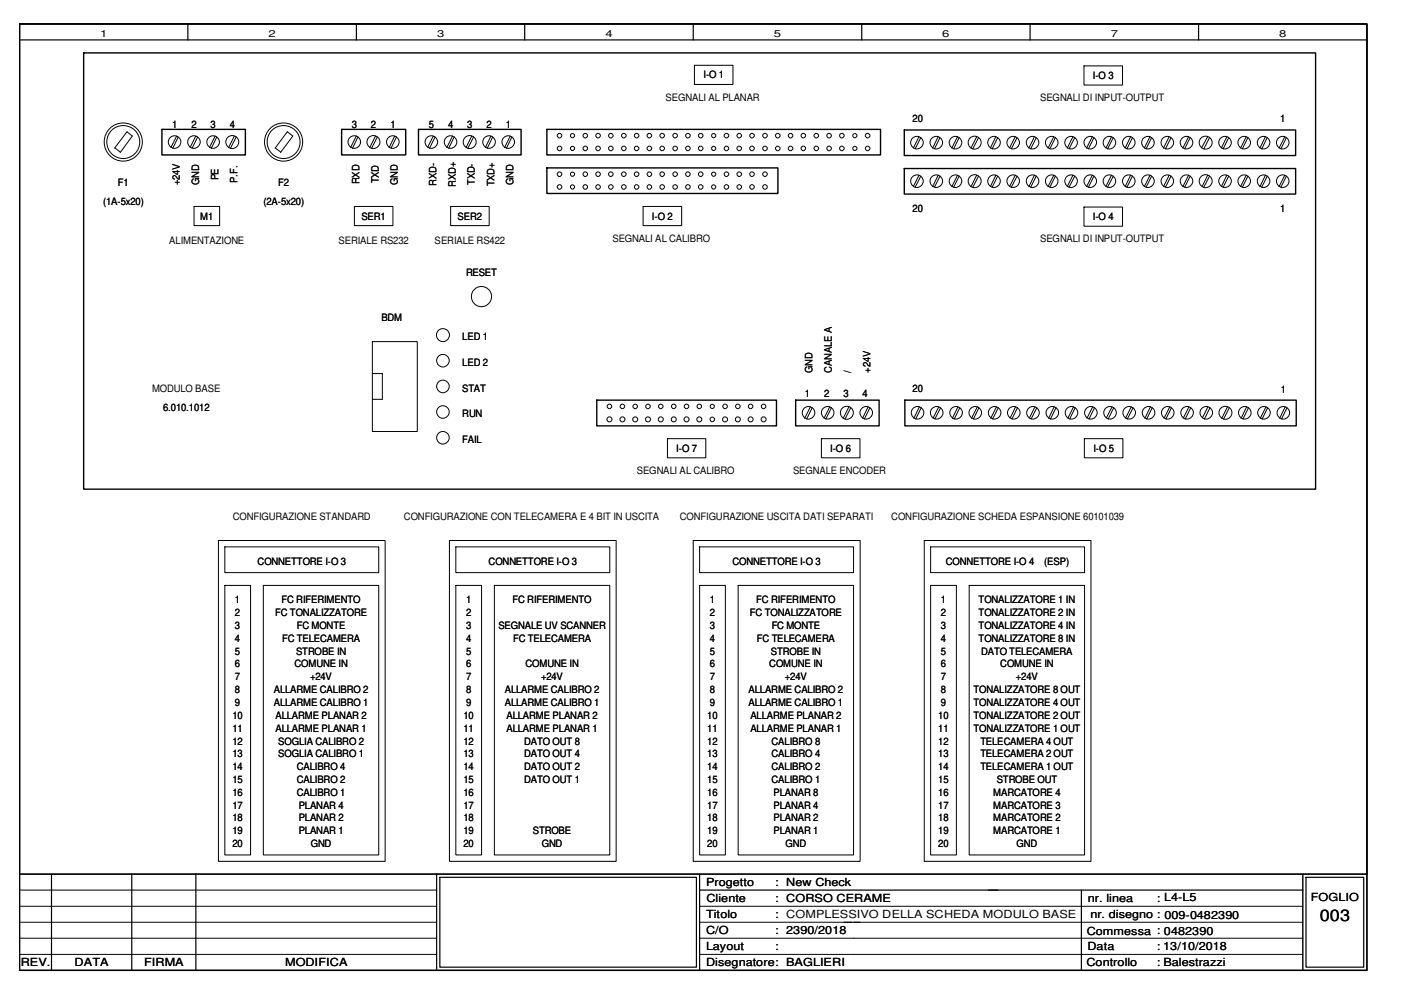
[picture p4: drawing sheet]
<svg xmlns="http://www.w3.org/2000/svg" width="297mm" height="210mm" viewBox="0 0 297 210" stroke-linecap="round" stroke-linejoin="round" font-family="sans-serif">
<g fill="none" stroke="#000" stroke-width=".3">
<path d="M4.1 5.1h285.7v200.6h-285.7zM17.7 11.2h261.2v92.5h-261.2zM34.3 27.4h17.7v5.5h-17.7zM72.4 27.4h13.6v5.5h-13.6zM88.7 27.4h21.8v5.5h-21.8zM115.9 27.4h70.8v5.5h-70.8zM115.9 35.6h49v5.4h-49zM191.7 35.7h83v5.4h-83zM191.7 27.6h83v5.4h-83zM126.5 84.8h38.1v5.5h-38.1zM168.7 84.8h17.7v5.5h-17.7zM191.9 84.8h82.9v5.5h-82.9z"/>
<path d="M276.2 185.3v20.4"/>
</g>
<g fill="none" stroke="#000" stroke-width=".25">
<path d="M4.1 5.1h285.7v200.6h-285.7zM4.1 5.1h285.7v180.2h-285.7zM4.1 8.5h285.7M39.8 5.1v3.4M75.6 5.1v3.4M111.2 5.1v3.4M147 5.1v3.4M182.7 5.1v3.4M218.4 5.1v3.4M254.1 5.1v3.4M4.1 185.3h285.7M10.9 185.3v20.4"/>
<path d="M27.9 185.3v20.4M41.5 185.3v20.4M92.6 185.3v20.4M93.3 186h54.4v19.1h-54.4zM148.3 185.3v20.4M148.3 188.7h127.9M229.3 188.7v17M276.9 186h12.2v19.1h-12.2z"/>
</g>
<g fill="none" stroke="#000" stroke-width=".21">
<path d="M147.2 13.8h8.2v4.1h-8.2zM229.8 14h8.2v4h-8.2zM24.3 31.4l2.6-3.5 1.1 .9-2.5 3.5M24.4 31.4l1.1 .9M37.5 28.8l-1.3 2.5M37.8 29l-1.2 2.5M41.5 28.8l-1.2 2.5M41.9 29l-1.2 2.5M45.6 28.8l-1.2 2.5M46 29l-1.2 2.5M49.7 28.8l-1.2 2.5M50.1 29l-1.3 2.5"/>
<path d="M58.4 31.4l1.1 .9M62.1 28.8l-1.2-.9-2.6 3.5M62.1 28.8l-2.6 3.5M75.6 28.8l-1.3 2.5M75.9 29l-1.2 2.5M79.6 28.8l-1.2 2.5M80 29l-1.2 2.5M83.7 28.8l-1.2 2.5M84.1 29l-1.2 2.5M91.9 28.8l-1.2 2.4M92.2 29l-1.1 2.5M96 28.8l-1.3 2.5"/>
<path d="M96.3 29l-1.2 2.5M100 28.8l-1.2 2.5M100.4 29l-1.2 2.5M104.1 28.8l-1.2 2.5M104.5 29l-1.2 2.5M108.2 28.8l-1.2 2.5M108.5 29l-1.1 2.5M194.9 29l-1.2 2.3M194.9 37.1l-1.2 2.4M195.2 29.2l-1.2 2.4M195.2 37.3l-1.2 2.4M198.9 29l-1.2 2.4"/>
<path d="M198.9 37.1l-1.2 2.5M199.3 29.2l-1.2 2.4M199.3 37.3l-1.2 2.4M203 29l-1.2 2.4M203 37.1l-1.2 2.5M203.4 29.2l-1.2 2.4M203.4 37.3l-1.2 2.4M207.1 29l-1.2 2.4M207.1 37.1l-1.2 2.5M207.5 29.2l-1.3 2.4M207.5 37.3l-1.3 2.4M211.2 29l-1.2 2.4"/>
<path d="M211.2 37.1l-1.2 2.5M211.5 29.2l-1.1 2.4M211.5 37.3l-1.1 2.4M215.3 29l-1.2 2.3M215.3 37.1l-1.2 2.4M215.6 29.2l-1.2 2.4M215.6 37.3l-1.2 2.4M219.3 29l-1.2 2.4M219.3 37.1l-1.2 2.5M219.7 29.2l-1.2 2.4M219.7 37.3l-1.2 2.4M223.4 29l-1.2 2.4"/>
<path d="M223.4 37.1l-1.2 2.5M223.8 29.2l-1.2 2.4M223.8 37.3l-1.2 2.4M227.5 29l-1.2 2.4M227.5 37.1l-1.2 2.5M227.9 29.2l-1.3 2.4M227.9 37.3l-1.3 2.4M231.6 29l-1.2 2.4M231.6 37.1l-1.2 2.5M231.9 29.2l-1.1 2.4M231.9 37.3l-1.1 2.4M235.7 29l-1.2 2.3"/>
<path d="M235.7 37.1l-1.2 2.4M236 29.2l-1.2 2.4M236 37.3l-1.2 2.4M239.7 29l-1.2 2.4M239.7 37.1l-1.2 2.5M240.1 29.2l-1.2 2.4M240.1 37.3l-1.2 2.4M243.8 29l-1.2 2.4M243.8 37.1l-1.2 2.5M244.2 29.2l-1.2 2.4M244.2 37.3l-1.2 2.4M247.9 29l-1.2 2.4"/>
<path d="M247.9 37.1l-1.2 2.5M248.3 29.2l-1.2 2.4M248.3 37.3l-1.2 2.4M252 29l-1.2 2.4M252 37.1l-1.2 2.5M252.3 29.2l-1.1 2.4M252.3 37.3l-1.1 2.4M256.1 29l-1.3 2.3M256.1 37.1l-1.2 2.4M256.5 29.2l-1.3 2.4M256.5 37.3l-1.3 2.4M260.1 29l-1.2 2.4"/>
<path d="M260.1 37.1l-1.2 2.5M260.5 29.2l-1.2 2.4M260.5 37.3l-1.2 2.4M264.2 29l-1.2 2.4M264.2 37.1l-1.2 2.5M264.6 29.2l-1.2 2.4M264.6 37.3l-1.2 2.4M268.3 29l-1.2 2.4M268.3 37.1l-1.2 2.5M268.7 29.2l-1.2 2.4M268.7 37.3l-1.2 2.4M272.4 29l-1.2 2.4"/>
<path d="M272.4 37.1l-1.2 2.5M272.8 29.2l-1.2 2.4M272.8 37.3l-1.2 2.4M41.1 43.8h5.5v4h-5.5zM75.1 43.8h8.2v4h-8.2zM95.5 43.8h8.2v4h-8.2zM136.4 43.8h8.1v4h-8.1zM229.8 43.9h8.2v4.1h-8.2zM78.9 72.4h9.6v19.1h-9.6zM78.9 79.2h2.2v5.5h-2.2M141.5 93h8.1v4.1h-8.1zM171.8 86.2l-1.2 2.5"/>
<path d="M172.2 86.4l-1.2 2.5M174.2 93h8.1v4.1h-8.1zM175.9 86.2l-1.2 2.5M176.3 86.4l-1.2 2.5M180 86.2l-1.2 2.5M180.4 86.4l-1.2 2.5M184.1 86.2l-1.2 2.5M184.4 86.4l-1.1 2.5M194.9 86.2l-1.1 2.5M195.3 86.4l-1.2 2.5M199 86.2l-1.2 2.5M199.4 86.4l-1.2 2.5"/>
<path d="M203.1 86.2l-1.2 2.5M203.5 86.4l-1.2 2.5M207.2 86.2l-1.2 2.5M207.6 86.4l-1.2 2.5M211.3 86.2l-1.2 2.5M211.7 86.4l-1.3 2.5M215.3 86.2l-1.1 2.4M215.7 86.4l-1.2 2.5M219.5 86.2l-1.3 2.5M219.8 86.4l-1.2 2.5M223.5 86.2l-1.2 2.5M223.9 86.4l-1.2 2.5"/>
<path d="M227.6 86.2l-1.2 2.5M228 86.4l-1.2 2.5M229.9 93h8.2v4.1h-8.2zM231.7 86.2l-1.2 2.5M232.1 86.4l-1.2 2.5M235.8 86.2l-1.2 2.4M236.1 86.4l-1.2 2.5M239.9 86.2l-1.3 2.5M240.2 86.4l-1.2 2.5M243.9 86.2l-1.2 2.5M244.3 86.4l-1.2 2.5M248 86.2l-1.2 2.5"/>
<path d="M248.4 86.4l-1.2 2.5M252.1 86.2l-1.2 2.5M252.5 86.4l-1.2 2.5M256.1 86.2l-1.2 2.4M256.5 86.4l-1.1 2.5M260.3 86.2l-1.3 2.5M260.6 86.4l-1.2 2.5M264.3 86.2l-1.2 2.5M264.7 86.4l-1.2 2.5M268.4 86.2l-1.2 2.5M268.8 86.4l-1.2 2.5M272.5 86.2l-1.2 2.5"/>
<path d="M272.9 86.4l-1.2 2.5M46.3 114.6h35.4v68h-35.4zM47.7 116h32.6v5.4h-32.6zM95.3 114.6h35.3v68h-35.3zM96.6 116h32.7v5.4h-32.7zM147 114.6h35.4v68h-35.4zM148.3 116h32.7v5.4h-32.7zM196 114.6h35.3v68h-35.3zM197.3 116h32.7v5.4h-32.7zM47.7 124.1h5.4v57.2h-5.4zM55.8 124.1h24.5v57.2h-24.5zM96.6 124.1h5.5v57.2h-5.5z"/>
<path d="M104.8 124.1h24.5v57.2h-24.5zM148.3 124.1h5.5v57.2h-5.5zM156.5 124.1h24.5v57.2h-24.5zM197.3 124.1h5.5v57.2h-5.5zM205.5 124.1h24.5v57.2h-24.5zM4.1 195.5h88.5M4.1 198.9h88.5M4.1 192.2h88.5M4.1 188.7h88.5M148.3 195.5h127.9M148.3 198.9h127.9M148.3 192.2h127.9"/>
<path d="M4.1 202.4h88.5M148.3 202.4h127.9"/>
<circle cx="26.1" cy="30.1" r="3.5"/>
<circle cx="26.1" cy="30.1" r="4.1"/>
<circle cx="37" cy="30.1" r="1.33"/>
<circle cx="41.1" cy="30.1" r="1.33"/>
<circle cx="45.2" cy="30.1" r="1.33"/>
<circle cx="49.2" cy="30.1" r="1.38"/>
<circle cx="60.1" cy="30.1" r="3.5"/>
<circle cx="60.1" cy="30.1" r="4.1"/>
<circle cx="75.1" cy="30.1" r="1.33"/>
<circle cx="79.2" cy="30.1" r="1.38"/>
<circle cx="83.3" cy="30.1" r="1.33"/>
<circle cx="91.5" cy="30.1" r="1.33"/>
<circle cx="95.5" cy="30.1" r="1.33"/>
<circle cx="99.6" cy="30.1" r="1.38"/>
<circle cx="103.7" cy="30.1" r="1.33"/>
<circle cx="107.8" cy="30.1" r="1.33"/>
<circle cx="118.6" cy="39.6" r=".49"/>
<circle cx="118.6" cy="28.8" r=".49"/>
<circle cx="118.6" cy="36.9" r=".49"/>
<circle cx="118.6" cy="31.5" r=".49"/>
<circle cx="121.4" cy="36.9" r=".45"/>
<circle cx="121.4" cy="39.6" r=".45"/>
<circle cx="121.4" cy="28.8" r=".45"/>
<circle cx="121.4" cy="31.5" r=".45"/>
<circle cx="124.1" cy="28.8" r=".49"/>
<circle cx="124.1" cy="31.5" r=".49"/>
<circle cx="124.1" cy="39.6" r=".49"/>
<circle cx="124.1" cy="36.9" r=".49"/>
<circle cx="126.8" cy="28.8" r=".49"/>
<circle cx="126.8" cy="39.6" r=".49"/>
<circle cx="126.8" cy="36.9" r=".49"/>
<circle cx="126.8" cy="31.5" r=".49"/>
<circle cx="129.5" cy="28.8" r=".49"/>
<circle cx="129.5" cy="31.5" r=".49"/>
<circle cx="129.5" cy="36.9" r=".49"/>
<circle cx="129.5" cy="39.6" r=".49"/>
<circle cx="132.3" cy="28.8" r=".49"/>
<circle cx="132.3" cy="31.5" r=".49"/>
<circle cx="132.3" cy="39.6" r=".49"/>
<circle cx="132.3" cy="36.9" r=".49"/>
<circle cx="135" cy="31.5" r=".49"/>
<circle cx="135" cy="36.9" r=".49"/>
<circle cx="135" cy="28.8" r=".49"/>
<circle cx="135" cy="39.6" r=".49"/>
<circle cx="137.7" cy="28.8" r=".49"/>
<circle cx="137.7" cy="36.9" r=".49"/>
<circle cx="137.7" cy="31.5" r=".49"/>
<circle cx="137.7" cy="39.6" r=".49"/>
<circle cx="140.4" cy="31.5" r=".49"/>
<circle cx="140.4" cy="28.8" r=".49"/>
<circle cx="140.4" cy="36.9" r=".49"/>
<circle cx="140.4" cy="39.6" r=".49"/>
<circle cx="143.1" cy="31.5" r=".49"/>
<circle cx="143.1" cy="39.6" r=".49"/>
<circle cx="143.1" cy="28.8" r=".49"/>
<circle cx="143.1" cy="36.9" r=".49"/>
<circle cx="145.9" cy="36.9" r=".49"/>
<circle cx="145.9" cy="31.5" r=".49"/>
<circle cx="145.9" cy="39.6" r=".49"/>
<circle cx="145.9" cy="28.8" r=".49"/>
<circle cx="148.6" cy="28.8" r=".49"/>
<circle cx="148.6" cy="36.9" r=".49"/>
<circle cx="148.6" cy="39.6" r=".49"/>
<circle cx="148.6" cy="31.5" r=".49"/>
<circle cx="151.3" cy="28.8" r=".45"/>
<circle cx="151.3" cy="36.9" r=".45"/>
<circle cx="151.3" cy="31.5" r=".45"/>
<circle cx="151.3" cy="39.6" r=".45"/>
<circle cx="154" cy="39.6" r=".49"/>
<circle cx="154" cy="31.5" r=".49"/>
<circle cx="154" cy="36.9" r=".49"/>
<circle cx="154" cy="28.8" r=".49"/>
<circle cx="156.7" cy="36.9" r=".49"/>
<circle cx="156.7" cy="28.8" r=".49"/>
<circle cx="156.7" cy="31.5" r=".49"/>
<circle cx="156.7" cy="39.6" r=".49"/>
<circle cx="159.4" cy="36.9" r=".49"/>
<circle cx="159.4" cy="31.5" r=".49"/>
<circle cx="159.4" cy="39.6" r=".49"/>
<circle cx="159.4" cy="28.8" r=".49"/>
<circle cx="162.2" cy="28.8" r=".49"/>
<circle cx="162.2" cy="31.5" r=".49"/>
<circle cx="162.2" cy="39.6" r=".49"/>
<circle cx="162.2" cy="36.9" r=".49"/>
<circle cx="164.9" cy="28.8" r=".49"/>
<circle cx="164.9" cy="31.5" r=".49"/>
<circle cx="167.6" cy="31.5" r=".49"/>
<circle cx="167.6" cy="28.8" r=".49"/>
<circle cx="170.3" cy="28.8" r=".49"/>
<circle cx="170.3" cy="31.5" r=".49"/>
<circle cx="173.1" cy="31.5" r=".49"/>
<circle cx="173.1" cy="28.8" r=".49"/>
<circle cx="175.8" cy="28.8" r=".49"/>
<circle cx="175.8" cy="31.5" r=".49"/>
<circle cx="178.5" cy="28.8" r=".49"/>
<circle cx="178.5" cy="31.5" r=".49"/>
<circle cx="181.2" cy="28.8" r=".45"/>
<circle cx="181.2" cy="31.5" r=".45"/>
<circle cx="184" cy="28.8" r=".49"/>
<circle cx="184" cy="31.5" r=".49"/>
<circle cx="194.4" cy="38.4" r="1.33"/>
<circle cx="194.4" cy="30.2" r="1.33"/>
<circle cx="198.5" cy="30.2" r="1.33"/>
<circle cx="198.5" cy="38.4" r="1.33"/>
<circle cx="202.6" cy="38.4" r="1.33"/>
<circle cx="202.6" cy="30.2" r="1.33"/>
<circle cx="206.6" cy="38.4" r="1.38"/>
<circle cx="206.6" cy="30.2" r="1.38"/>
<circle cx="210.8" cy="38.4" r="1.33"/>
<circle cx="210.8" cy="30.2" r="1.33"/>
<circle cx="214.8" cy="30.2" r="1.33"/>
<circle cx="214.8" cy="38.4" r="1.33"/>
<circle cx="218.9" cy="38.4" r="1.33"/>
<circle cx="218.9" cy="30.2" r="1.33"/>
<circle cx="223" cy="38.4" r="1.33"/>
<circle cx="223" cy="30.2" r="1.33"/>
<circle cx="227.1" cy="30.2" r="1.33"/>
<circle cx="227.1" cy="38.4" r="1.33"/>
<circle cx="231.2" cy="38.4" r="1.33"/>
<circle cx="231.2" cy="30.2" r="1.33"/>
<circle cx="235.2" cy="30.2" r="1.33"/>
<circle cx="235.2" cy="38.4" r="1.33"/>
<circle cx="239.3" cy="30.2" r="1.33"/>
<circle cx="239.3" cy="38.4" r="1.33"/>
<circle cx="243.4" cy="38.4" r="1.33"/>
<circle cx="243.4" cy="30.2" r="1.33"/>
<circle cx="247.5" cy="30.2" r="1.33"/>
<circle cx="247.5" cy="38.4" r="1.33"/>
<circle cx="251.6" cy="38.4" r="1.33"/>
<circle cx="251.6" cy="30.2" r="1.33"/>
<circle cx="255.6" cy="30.2" r="1.38"/>
<circle cx="255.6" cy="38.4" r="1.38"/>
<circle cx="259.7" cy="38.4" r="1.33"/>
<circle cx="259.7" cy="30.2" r="1.33"/>
<circle cx="263.8" cy="38.4" r="1.33"/>
<circle cx="263.8" cy="30.2" r="1.33"/>
<circle cx="267.9" cy="30.2" r="1.33"/>
<circle cx="267.9" cy="38.4" r="1.33"/>
<circle cx="272" cy="30.2" r="1.33"/>
<circle cx="272" cy="38.4" r="1.33"/>
<circle cx="93.9" cy="71.1" r="1.38"/>
<circle cx="93.9" cy="76.5" r="1.33"/>
<circle cx="102.1" cy="62.9" r="2.14"/>
<circle cx="93.9" cy="92.8" r="1.33"/>
<circle cx="93.9" cy="87.3" r="1.33"/>
<circle cx="93.9" cy="81.9" r="1.33"/>
<circle cx="129.2" cy="88.9" r=".54"/>
<circle cx="129.2" cy="86.2" r=".49"/>
<circle cx="132" cy="88.9" r=".54"/>
<circle cx="132" cy="86.2" r=".49"/>
<circle cx="134.7" cy="88.9" r=".54"/>
<circle cx="134.7" cy="86.2" r=".49"/>
<circle cx="137.4" cy="88.9" r=".54"/>
<circle cx="137.4" cy="86.2" r=".49"/>
<circle cx="140.1" cy="88.9" r=".54"/>
<circle cx="140.1" cy="86.2" r=".49"/>
<circle cx="142.8" cy="88.9" r=".54"/>
<circle cx="142.8" cy="86.2" r=".49"/>
<circle cx="145.6" cy="88.9" r=".54"/>
<circle cx="145.6" cy="86.2" r=".49"/>
<circle cx="148.3" cy="88.9" r=".54"/>
<circle cx="148.3" cy="86.2" r=".49"/>
<circle cx="151" cy="86.2" r=".45"/>
<circle cx="151" cy="88.9" r=".49"/>
<circle cx="153.7" cy="88.9" r=".54"/>
<circle cx="153.7" cy="86.2" r=".49"/>
<circle cx="156.4" cy="88.9" r=".54"/>
<circle cx="156.4" cy="86.2" r=".49"/>
<circle cx="159.1" cy="88.9" r=".54"/>
<circle cx="159.1" cy="86.2" r=".49"/>
<circle cx="161.9" cy="88.9" r=".54"/>
<circle cx="161.9" cy="86.2" r=".49"/>
<circle cx="171.4" cy="87.5" r="1.33"/>
<circle cx="175.5" cy="87.5" r="1.33"/>
<circle cx="179.5" cy="87.5" r="1.38"/>
<circle cx="183.7" cy="87.5" r="1.33"/>
<circle cx="194.5" cy="87.5" r="1.33"/>
<circle cx="198.6" cy="87.5" r="1.33"/>
<circle cx="202.7" cy="87.5" r="1.33"/>
<circle cx="206.8" cy="87.5" r="1.33"/>
<circle cx="210.9" cy="87.5" r="1.33"/>
<circle cx="214.9" cy="87.5" r="1.33"/>
<circle cx="219" cy="87.5" r="1.33"/>
<circle cx="223.1" cy="87.5" r="1.33"/>
<circle cx="227.2" cy="87.5" r="1.33"/>
<circle cx="231.3" cy="87.5" r="1.33"/>
<circle cx="235.3" cy="87.5" r="1.33"/>
<circle cx="239.4" cy="87.5" r="1.33"/>
<circle cx="243.5" cy="87.5" r="1.33"/>
<circle cx="247.6" cy="87.5" r="1.33"/>
<circle cx="251.7" cy="87.5" r="1.33"/>
<circle cx="255.8" cy="87.5" r="1.33"/>
<circle cx="259.8" cy="87.5" r="1.38"/>
<circle cx="263.9" cy="87.5" r="1.33"/>
<circle cx="268" cy="87.5" r="1.33"/>
<circle cx="272.1" cy="87.5" r="1.33"/>
</g>
<text font-size="3.4" x="279.8" y="195.2">003</text>
<g font-size="2.4">
<text x="149.7" y="187.9">Progetto</text>
<text x="149.8" y="191.3">Cliente</text>
<text x="164.3" y="187.9">: New Check</text>
<text x="164.3" y="191.3">: CORSO CERAME</text>
<text x="230.6" y="191.3">nr. linea</text>
<text x="245.3" y="191.3">: L4-L5</text>
<text x="277.9" y="191">FOGLIO</text>
<text x="149.7" y="194.7">Titolo</text>
<text x="164.3" y="194.7">: COMPLESSIVO DELLA SCHEDA MODULO BASE</text>
<text x="231.2" y="194.6">nr. disegno : 009-0482390</text>
<text x="149.7" y="201.5">Layout</text>
<text x="149.7" y="198.1">C/O</text>
<text x="164.3" y="198.1">: 2390/2018</text>
<text x="164.3" y="201.5">:</text>
<text x="230.4" y="198.3">Commessa : 0482390</text>
<text x="230.5" y="201.5">Data</text>
<text x="245.3" y="201.5">: 13/10/2018</text>
<text x="4.4" y="204.9">REV.</text>
<text x="15.8" y="204.9">DATA</text>
<text x="30.6" y="204.9">FIRMA</text>
<text x="60.4" y="204.9">MODIFICA</text>
<text x="149.7" y="204.9">Disegnatore: BAGLIERI</text>
<text x="230.3" y="204.9">Controllo</text>
<text x="245.3" y="204.9">: Balestrazzi</text>
<text x="246.7" y="204.9">Balestrazzi</text>
</g>
<g font-size="2.2">
<text x="149.1" y="16.6">I-O 1</text>
<text x="231.7" y="16.8">I-O 3</text>
<text x="141.1" y="21.3">SEGNALI AL PLANAR</text>
<text x="220.5" y="21.5">SEGNALI DI INPUT-OUTPUT</text>
<text x="36.5" y="27.1">1</text>
<text x="40.6" y="27.1">2</text>
<text x="44.7" y="27.1">3</text>
<text x="48.7" y="27.1">4</text>
<text x="74.6" y="27.1">3</text>
<text x="78.7" y="27.1">2</text>
<text x="82.8" y="27.1">1</text>
<text x="90.9" y="27.1">5</text>
<text x="95" y="27.1">4</text>
<text x="99.1" y="27.1">3</text>
<text x="103.2" y="27.1">2</text>
<text x="107.2" y="27.1">1</text>
<text x="193.5" y="25.9">20</text>
<text x="271.4" y="25.9">1</text>
<text x="25" y="39.4">F1</text>
<text x="38.1" y="39.3" transform="rotate(-90 38.1 39.3)">+24V</text>
<text x="42.2" y="39.2" transform="rotate(-90 42.2 39.2)">GND</text>
<text x="46.3" y="38.3" transform="rotate(-90 46.3 38.3)">PE</text>
<text x="50.4" y="38.7" transform="rotate(-90 50.4 38.7)">P.F.</text>
<text x="59" y="39.4">F2</text>
<text x="76.2" y="39" transform="rotate(-90 76.2 39)">RXD</text>
<text x="80.3" y="38.9" transform="rotate(-90 80.3 38.9)">TXD</text>
<text x="84.4" y="39.2" transform="rotate(-90 84.4 39.2)">GND</text>
<text x="92.5" y="39.4" transform="rotate(-90 92.5 39.4)">RXD-</text>
<text x="96.6" y="39.6" transform="rotate(-90 96.6 39.6)">RXD+</text>
<text x="100.7" y="39.2" transform="rotate(-90 100.7 39.2)">TXD-</text>
<text x="104.8" y="39.5" transform="rotate(-90 104.8 39.5)">TXD+</text>
<text x="108.9" y="39.2" transform="rotate(-90 108.9 39.2)">GND</text>
<text x="21.8" y="43.5">(1A-5x20)</text>
<text x="42.5" y="46.7">M1</text>
<text x="55.8" y="43.5">(2A-5x20)</text>
<text x="76.6" y="46.7">SER1</text>
<text x="97" y="46.6">SER2</text>
<text x="138.2" y="46.6">I-O 2</text>
<text x="193.5" y="45">20</text>
<text x="231.7" y="46.7">I-O 4</text>
<text x="271.4" y="45">1</text>
<text x="35.9" y="51.6">ALIMENTAZIONE</text>
<text x="71.8" y="51.6">SERIALE RS232</text>
<text x="92.2" y="51.6">SERIALE RS422</text>
<text x="129.8" y="51.3">SEGNALI AL CALIBRO</text>
<text x="220.5" y="51.4">SEGNALI DI INPUT-OUTPUT</text>
<text x="98.8" y="58.5">RESET</text>
<text x="80.9" y="68.1">BDM</text>
<text x="98" y="72.1">LED 1</text>
<text x="98" y="77.6">LED 2</text>
<text x="32.3" y="83">MODULO BASE</text>
<text x="98" y="83">STAT</text>
<text x="172.3" y="79" transform="rotate(-90 172.3 79)">GND</text>
<text x="176.4" y="79" transform="rotate(-90 176.4 79)">CANALE A</text>
<text x="180.5" y="79" transform="rotate(-90 180.5 79)">/</text>
<text x="184.5" y="79" transform="rotate(-90 184.5 79)">+24V</text>
<text x="193.5" y="83">20</text>
<text x="271.6" y="83.2">1</text>
<text x="34.6" y="87.1">6.010.1012</text>
<text x="98" y="88.5">RUN</text>
<text x="170.6" y="84.2">1</text>
<text x="174.7" y="84.2">2</text>
<text x="178.8" y="84.2">3</text>
<text x="182.9" y="84.2">4</text>
<text x="98" y="93.9">FAIL</text>
<text x="143.4" y="95.8">I-O 7</text>
<text x="176" y="95.8">I-O 6</text>
<text x="231.8" y="95.8">I-O 5</text>
<text x="135" y="100.5">SEGNALI AL CALIBRO</text>
<text x="168.1" y="100.5">SEGNALE ENCODER</text>
<text x="49.4" y="110.2">CONFIGURAZIONE STANDARD</text>
<text x="85.6" y="110.2">CONFIGURAZIONE CON TELECAMERA E 4 BIT IN USCITA</text>
<text x="144.1" y="110.2">CONFIGURAZIONE USCITA DATI SEPARATI</text>
<text x="189" y="110.2">CONFIGURAZIONE SCHEDA ESPANSIONE 60101039</text>
<text x="54.6" y="119.8">CONNETTORE I-O 3</text>
<text x="103.6" y="119.8">CONNETTORE I-O 3</text>
<text x="155.3" y="119.8">CONNETTORE I-O 3</text>
<text x="200.5" y="119.8">CONNETTORE I-O 4</text>
<text x="221.4" y="119.8">(ESP)</text>
<text x="49.8" y="127.9">1</text>
<text x="49.8" y="130.6">2</text>
<text x="58.3" y="130.6">FC TONALIZZATORE</text>
<text x="59.7" y="127.9">FC RIFERIMENTO</text>
<text x="98.8" y="127.9">1</text>
<text x="98.8" y="130.6">2</text>
<text x="108.7" y="127.9">FC RIFERIMENTO</text>
<text x="150.5" y="127.9">1</text>
<text x="150.5" y="130.6">2</text>
<text x="159" y="130.6">FC TONALIZZATORE</text>
<text x="160.4" y="127.9">FC RIFERIMENTO</text>
<text x="199.5" y="127.9">1</text>
<text x="199.5" y="130.6">2</text>
<text x="207.5" y="127.9">TONALIZZATORE 1 IN</text>
<text x="207.5" y="130.6">TONALIZZATORE 2 IN</text>
<text x="49.8" y="133.3">3</text>
<text x="49.8" y="136.1">4</text>
<text x="59.8" y="136.1">FC TELECAMERA</text>
<text x="62.9" y="133.3">FC MONTE</text>
<text x="98.8" y="133.3">3</text>
<text x="98.8" y="136.1">4</text>
<text x="105.7" y="133.3">SEGNALE UV SCANNER</text>
<text x="108.8" y="136.1">FC TELECAMERA</text>
<text x="150.5" y="133.3">3</text>
<text x="150.5" y="136.1">4</text>
<text x="160.5" y="136.1">FC TELECAMERA</text>
<text x="163.6" y="133.3">FC MONTE</text>
<text x="199.5" y="133.3">3</text>
<text x="199.5" y="136.1">4</text>
<text x="207.5" y="133.3">TONALIZZATORE 4 IN</text>
<text x="207.5" y="136.1">TONALIZZATORE 8 IN</text>
<text x="49.8" y="138.8">5</text>
<text x="49.8" y="141.5">6</text>
<text x="62.4" y="141.5">COMUNE IN</text>
<text x="62.8" y="138.8">STROBE IN</text>
<text x="98.8" y="138.8">5</text>
<text x="98.8" y="141.5">6</text>
<text x="111.4" y="141.5">COMUNE IN</text>
<text x="150.5" y="138.8">5</text>
<text x="150.5" y="141.5">6</text>
<text x="163.1" y="141.5">COMUNE IN</text>
<text x="163.4" y="138.8">STROBE IN</text>
<text x="199.5" y="138.8">5</text>
<text x="199.5" y="141.5">6</text>
<text x="208" y="138.8">DATO TELECAMERA</text>
<text x="212.1" y="141.5">COMUNE IN</text>
<text x="49.8" y="144.2">7</text>
<text x="49.8" y="147">8</text>
<text x="49.8" y="149.7">9</text>
<text x="58" y="147">ALLARME CALIBRO 2</text>
<text x="58" y="149.7">ALLARME CALIBRO 1</text>
<text x="65.7" y="144.2">+24V</text>
<text x="98.8" y="144.2">7</text>
<text x="98.8" y="147">8</text>
<text x="98.8" y="149.7">9</text>
<text x="107" y="147">ALLARME CALIBRO 2</text>
<text x="107" y="149.7">ALLARME CALIBRO 1</text>
<text x="114.7" y="144.2">+24V</text>
<text x="150.5" y="144.2">7</text>
<text x="150.5" y="147">8</text>
<text x="150.5" y="149.7">9</text>
<text x="158.7" y="147">ALLARME CALIBRO 2</text>
<text x="158.7" y="149.7">ALLARME CALIBRO 1</text>
<text x="166.4" y="144.2">+24V</text>
<text x="199.5" y="144.2">7</text>
<text x="199.5" y="147">8</text>
<text x="199.5" y="149.7">9</text>
<text x="206.4" y="147">TONALIZZATORE 8 OUT</text>
<text x="206.4" y="149.7">TONALIZZATORE 4 OUT</text>
<text x="215.4" y="144.2">+24V</text>
<text x="49.3" y="152.4">10</text>
<text x="49.3" y="155.2">11</text>
<text x="58.4" y="152.4">ALLARME PLANAR 2</text>
<text x="58.4" y="155.2">ALLARME PLANAR 1</text>
<text x="98.3" y="152.4">10</text>
<text x="98.3" y="155.2">11</text>
<text x="107.4" y="152.4">ALLARME PLANAR 2</text>
<text x="107.4" y="155.2">ALLARME PLANAR 1</text>
<text x="149.9" y="152.4">10</text>
<text x="149.9" y="155.2">11</text>
<text x="159.1" y="152.4">ALLARME PLANAR 2</text>
<text x="159.1" y="155.2">ALLARME PLANAR 1</text>
<text x="198.9" y="152.4">10</text>
<text x="198.9" y="155.2">11</text>
<text x="206.4" y="152.4">TONALIZZATORE 2 OUT</text>
<text x="206.4" y="155.2">TONALIZZATORE 1 OUT</text>
<text x="49.3" y="157.9">12</text>
<text x="49.3" y="160.6">13</text>
<text x="59" y="157.9">SOGLIA CALIBRO 2</text>
<text x="59" y="160.6">SOGLIA CALIBRO 1</text>
<text x="98.3" y="157.9">12</text>
<text x="98.3" y="160.6">13</text>
<text x="111.1" y="157.9">DATO OUT 8</text>
<text x="111.1" y="160.6">DATO OUT 4</text>
<text x="149.9" y="157.9">12</text>
<text x="149.9" y="160.6">13</text>
<text x="163.6" y="157.9">CALIBRO 8</text>
<text x="163.6" y="160.6">CALIBRO 4</text>
<text x="198.9" y="157.9">12</text>
<text x="198.9" y="160.6">13</text>
<text x="207.9" y="157.9">TELECAMERA 4 OUT</text>
<text x="207.9" y="160.6">TELECAMERA 2 OUT</text>
<text x="49.3" y="163.3">14</text>
<text x="49.3" y="166">15</text>
<text x="62.9" y="163.3">CALIBRO 4</text>
<text x="62.9" y="166">CALIBRO 2</text>
<text x="98.3" y="163.3">14</text>
<text x="98.3" y="166">15</text>
<text x="111.1" y="163.3">DATO OUT 2</text>
<text x="111.1" y="166">DATO OUT 1</text>
<text x="149.9" y="163.3">14</text>
<text x="149.9" y="166">15</text>
<text x="163.6" y="163.3">CALIBRO 2</text>
<text x="163.6" y="166">CALIBRO 1</text>
<text x="198.9" y="163.3">14</text>
<text x="198.9" y="166">15</text>
<text x="207.9" y="163.3">TELECAMERA 1 OUT</text>
<text x="211.3" y="166">STROBE OUT</text>
<text x="49.3" y="168.7">16</text>
<text x="49.3" y="171.4">17</text>
<text x="62.9" y="168.7">CALIBRO 1</text>
<text x="63.3" y="171.4">PLANAR 4</text>
<text x="98.3" y="168.7">16</text>
<text x="98.3" y="171.4">17</text>
<text x="149.9" y="168.7">16</text>
<text x="149.9" y="171.4">17</text>
<text x="164" y="168.7">PLANAR 8</text>
<text x="164" y="171.4">PLANAR 4</text>
<text x="198.9" y="168.7">16</text>
<text x="198.9" y="171.4">17</text>
<text x="210.6" y="168.7">MARCATORE 4</text>
<text x="210.6" y="171.4">MARCATORE 3</text>
<text x="49.3" y="174.2">18</text>
<text x="49.3" y="176.9">19</text>
<text x="49.3" y="179.6">20</text>
<text x="63.3" y="174.2">PLANAR 2</text>
<text x="63.3" y="176.9">PLANAR 1</text>
<text x="65.9" y="179.6">GND</text>
<text x="98.3" y="174.2">18</text>
<text x="98.3" y="176.9">19</text>
<text x="98.3" y="179.6">20</text>
<text x="113" y="176.9">STROBE</text>
<text x="114.8" y="179.6">GND</text>
<text x="149.9" y="174.2">18</text>
<text x="149.9" y="176.9">19</text>
<text x="149.9" y="179.6">20</text>
<text x="164" y="174.2">PLANAR 2</text>
<text x="164" y="176.9">PLANAR 1</text>
<text x="166.5" y="179.6">GND</text>
<text x="198.9" y="174.2">18</text>
<text x="198.9" y="176.9">19</text>
<text x="198.9" y="179.6">20</text>
<text x="210.6" y="174.2">MARCATORE 2</text>
<text x="210.6" y="176.9">MARCATORE 1</text>
<text x="215.5" y="179.6">GND</text>
</g>
<g font-size="2">
<text x="21.2" y="7.8">1</text>
<text x="56.9" y="7.8">2</text>
<text x="92.7" y="7.8">3</text>
<text x="128.4" y="7.8">4</text>
<text x="164.1" y="7.8">5</text>
<text x="199.8" y="7.8">6</text>
<text x="235.5" y="7.8">7</text>
<text x="271.2" y="7.8">8</text>
</g>
</svg>
